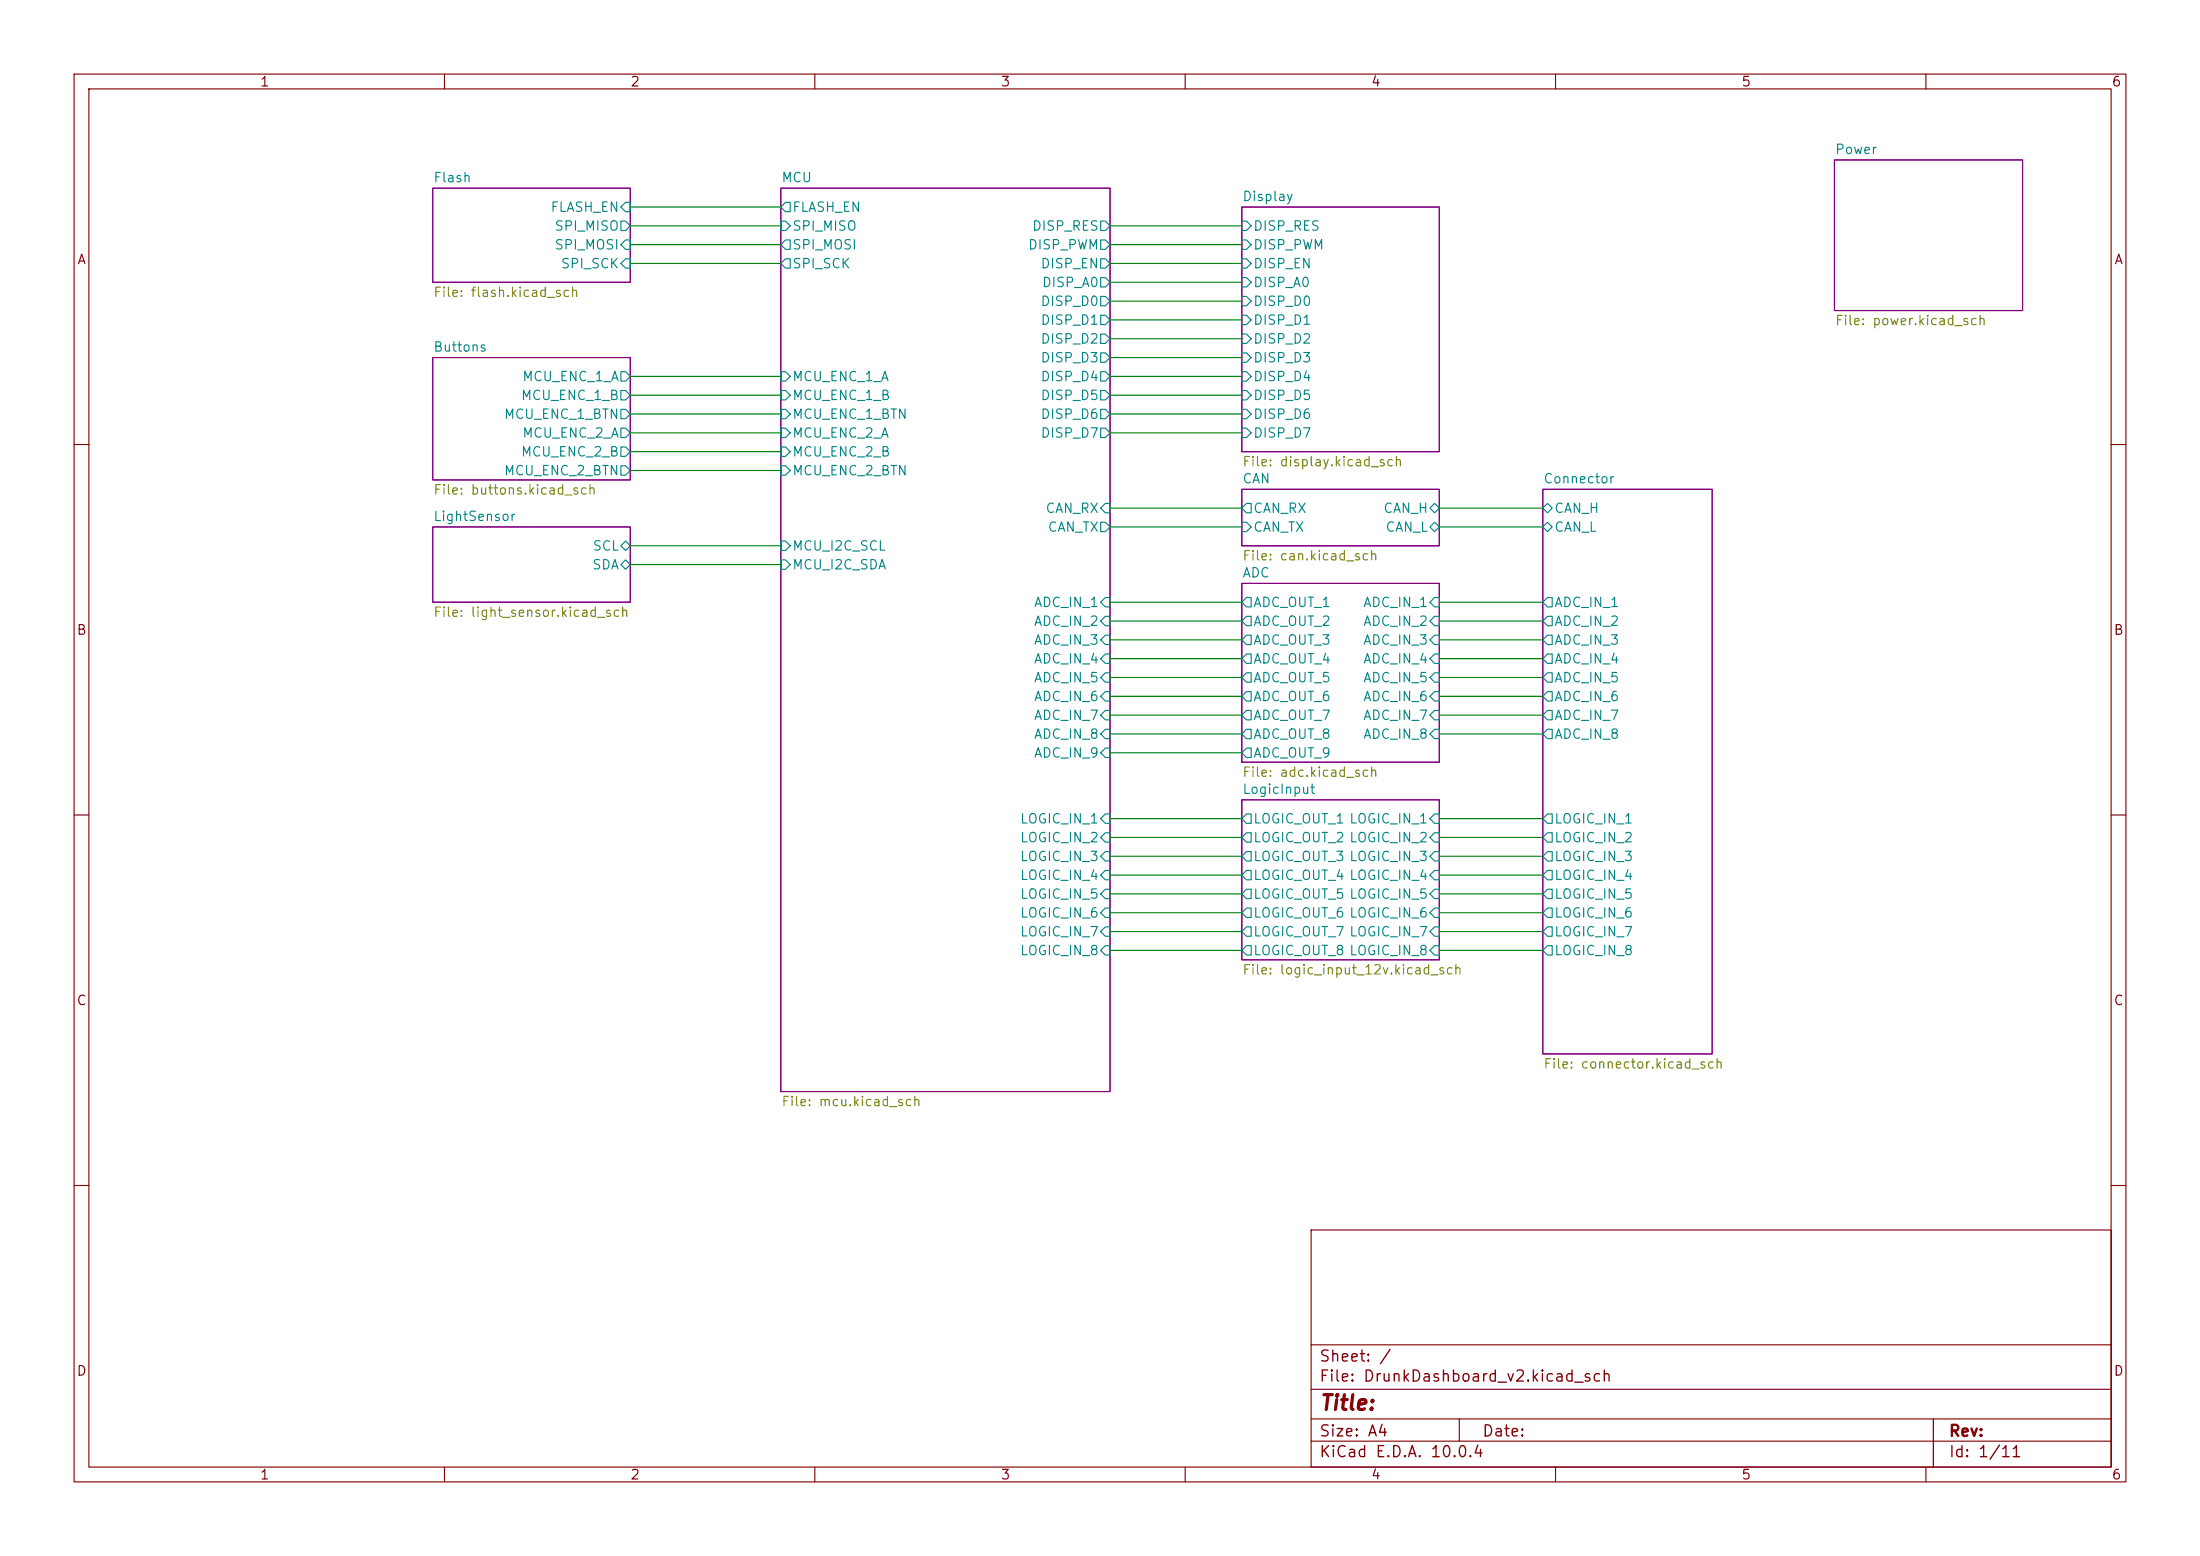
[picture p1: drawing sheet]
<svg xmlns="http://www.w3.org/2000/svg" width="297mm" height="210mm" viewBox="0 0 297 210" stroke-linecap="round" stroke-linejoin="round" font-family="sans-serif">
<g fill="none" stroke="#840000" stroke-width=".15">
<path d="M10 10h277v190h-277zM12 12h273v186h-273zM60 10v2M110 10v2M160 10v2M210 10v2M260 10v2M10 60h2M285 60h2M10 110h2M285 110h2M10 160h2"/>
<path d="M177 166h108v32h-108zM285 160h2M60 198v2M110 198v2M160 198v2M177 194.5h108M177 191.5h108M177 187.5h108M177 181.5h108M197 191.5v3M210 198v2M260 198v2"/>
<path d="M261 191.5v6.5"/>
</g>
<path d="M58.4 25.4h26.7v12.7h-26.7zM105.4 25.4h44.5v121.9h-44.5zM167.6 27.9h26.7v33.1h-26.7zM247.6 21.6h25.4v20.3h-25.4zM58.4 48.3h26.7v16.5h-26.7zM58.4 71.1h26.7v10.2h-26.7zM167.6 78.7h26.7v24.2h-26.7zM167.6 66h26.7v7.7h-26.7zM208.3 66h22.8v76.2h-22.8zM167.6 108h26.7v21.5h-26.7z" fill="none" stroke="#840084" stroke-width=".15"/>
<g fill="none" stroke="#008484" stroke-width=".15">
<path d="M83.8 29.8h.7l.6 .7-.6 .6h-.7zM84.5 27.3h.6v1.3h-.6l-.7-.7zM84.5 32.4h.6v1.3h-.6l-.7-.7zM84.5 34.9h.6v1.3h-.6l-.7-.6zM105.4 29.8h.6l.7 .7-.7 .6h-.6zM106 27.3h.7v1.3h-.7l-.6-.7zM106 32.4h.7v1.3h-.7l-.6-.7zM106 34.9h.7v1.3h-.7l-.6-.6zM148.6 37.5h.6l.7 .6-.7 .6h-.6zM148.6 34.9h.6l.7 .7-.7 .6h-.6zM148.6 32.4h.6l.7 .6-.7 .7h-.6zM148.6 29.8h.6l.7 .7-.7 .6h-.6z"/>
<path d="M167.6 37.5h.7l.6 .6-.6 .6h-.7zM167.6 34.9h.7l.6 .7-.6 .6h-.7zM167.6 32.4h.7l.6 .6-.6 .7h-.7zM167.6 29.8h.7l.6 .7-.6 .6h-.7zM83.8 50.2h.7l.6 .6-.6 .6h-.7zM83.8 52.7h.7l.6 .6-.6 .7h-.7zM83.8 55.2h.7l.6 .7-.6 .6h-.7zM83.8 57.8h.7l.6 .6-.6 .7h-.7zM105.4 50.2h.6l.7 .6-.7 .6h-.6zM105.4 52.7h.6l.7 .6-.7 .7h-.6zM105.4 55.2h.6l.7 .7-.7 .6h-.6zM105.4 57.8h.6l.7 .6-.7 .7h-.6z"/>
<path d="M148.6 40h.6l.7 .6-.7 .7h-.6zM148.6 42.5h.6l.7 .7-.7 .6h-.6zM148.6 45.1h.6l.7 .6-.7 .7h-.6zM148.6 47.6h.6l.7 .7-.7 .6h-.6zM148.6 50.2h.6l.7 .6-.7 .6h-.6zM148.6 52.7h.6l.7 .6-.7 .7h-.6zM148.6 55.2h.6l.7 .7-.7 .6h-.6zM148.6 57.8h.6l.7 .6-.7 .7h-.6zM167.6 40h.7l.6 .6-.6 .7h-.7zM167.6 42.5h.7l.6 .7-.6 .6h-.7zM167.6 45.1h.7l.6 .6-.6 .7h-.7zM167.6 47.6h.7l.6 .7-.6 .6h-.7z"/>
<path d="M167.6 50.2h.7l.6 .6-.6 .6h-.7zM167.6 52.7h.7l.6 .6-.6 .7h-.7zM167.6 55.2h.7l.6 .7-.6 .6h-.7zM167.6 57.8h.7l.6 .6-.6 .7h-.7zM83.8 73.7l.7-.7 .6 .7-.6 .6zM83.8 76.2l.7-.6 .6 .6-.6 .6zM83.8 60.3h.7l.6 .7-.6 .6h-.7zM83.8 62.9h.7l.6 .6-.6 .6h-.7zM105.4 73h.6l.7 .7-.7 .6h-.6zM105.4 75.6h.6l.7 .6-.7 .6h-.6zM105.4 60.3h.6l.7 .7-.7 .6h-.6zM105.4 62.9h.6l.7 .6-.7 .6h-.6z"/>
<path d="M148.6 70.5h.6l.7 .6-.7 .7h-.6zM149.2 67.9h.7v1.3h-.7l-.6-.6zM167.6 70.5h.7l.6 .6-.6 .7h-.7zM168.3 67.9h.6v1.3h-.6l-.7-.6zM193 68.6l.7-.7 .6 .7-.6 .6zM193 71.1l.7-.6 .6 .6-.6 .7zM208.3 68.6l.6-.7 .6 .7-.6 .6zM208.3 71.1l.6-.6 .6 .6-.6 .7zM149.2 80.6h.7v1.3h-.7l-.6-.6zM149.2 83.2h.7v1.3h-.7l-.6-.7zM149.2 85.7h.7v1.3h-.7l-.6-.6zM149.2 88.3h.7v1.2h-.7l-.6-.6z"/>
<path d="M149.2 90.8h.7v1.3h-.7l-.6-.7zM149.2 93.3h.7v1.3h-.7l-.6-.6zM149.2 95.9h.7v1.3h-.7l-.6-.7zM149.2 98.4h.7v1.3h-.7l-.6-.6zM168.3 80.6h.6v1.3h-.6l-.7-.6zM168.3 83.2h.6v1.3h-.6l-.7-.7zM168.3 85.7h.6v1.3h-.6l-.7-.6zM168.3 88.3h.6v1.2h-.6l-.7-.6zM168.3 90.8h.6v1.3h-.6l-.7-.7zM168.3 93.3h.6v1.3h-.6l-.7-.6zM168.3 95.9h.6v1.3h-.6l-.7-.7zM168.3 98.4h.6v1.3h-.6l-.7-.6z"/>
<path d="M193.7 80.6h.6v1.3h-.6l-.7-.6zM193.7 83.2h.6v1.3h-.6l-.7-.7zM193.7 85.7h.6v1.3h-.6l-.7-.6zM193.7 88.3h.6v1.2h-.6l-.7-.6zM193.7 90.8h.6v1.3h-.6l-.7-.7zM193.7 93.3h.6v1.3h-.6l-.7-.6zM193.7 95.9h.6v1.3h-.6l-.7-.7zM193.7 98.4h.6v1.3h-.6l-.7-.6zM208.9 80.6h.6v1.3h-.6l-.6-.6zM208.9 83.2h.6v1.3h-.6l-.6-.7zM208.9 85.7h.6v1.3h-.6l-.6-.6zM208.9 88.3h.6v1.2h-.6l-.6-.6z"/>
<path d="M208.9 90.8h.6v1.3h-.6l-.6-.7zM208.9 93.3h.6v1.3h-.6l-.6-.6zM208.9 95.9h.6v1.3h-.6l-.6-.7zM208.9 98.4h.6v1.3h-.6l-.6-.6zM149.2 109.9h.7v1.2h-.7l-.6-.6zM149.2 112.4h.7v1.3h-.7l-.6-.7zM149.2 114.9h.7v1.3h-.7l-.6-.6zM149.2 117.5h.7v1.2h-.7l-.6-.6zM149.2 101h.7v1.2h-.7l-.6-.6zM168.3 109.9h.6v1.2h-.6l-.7-.6zM168.3 112.4h.6v1.3h-.6l-.7-.7zM168.3 117.5h.6v1.2h-.6l-.7-.6z"/>
<path d="M168.3 114.9h.6v1.3h-.6l-.7-.6zM168.3 101h.6v1.2h-.6l-.7-.6zM193.7 109.9h.6v1.2h-.6l-.7-.6zM193.7 112.4h.6v1.3h-.6l-.7-.7zM193.7 114.9h.6v1.3h-.6l-.7-.6zM193.7 117.5h.6v1.2h-.6l-.7-.6zM208.9 109.9h.6v1.2h-.6l-.6-.6zM208.9 112.4h.6v1.3h-.6l-.6-.7zM208.9 114.9h.6v1.3h-.6l-.6-.6zM208.9 117.5h.6v1.2h-.6l-.6-.6zM149.2 120h.7v1.3h-.7l-.6-.6zM149.2 122.6h.7v1.2h-.7l-.6-.6z"/>
<path d="M149.2 125.1h.7v1.3h-.7l-.6-.7zM149.2 127.6h.7v1.3h-.7l-.6-.6zM168.3 120h.6v1.3h-.6l-.7-.6zM168.3 122.6h.6v1.2h-.6l-.7-.6zM168.3 125.1h.6v1.3h-.6l-.7-.7zM168.3 127.6h.6v1.3h-.6l-.7-.6zM193.7 120h.6v1.3h-.6l-.7-.6zM193.7 122.6h.6v1.2h-.6l-.7-.6zM193.7 125.1h.6v1.3h-.6l-.7-.7zM193.7 127.6h.6v1.3h-.6l-.7-.6zM208.9 120h.6v1.3h-.6l-.6-.6zM208.9 122.6h.6v1.2h-.6l-.6-.6z"/>
<path d="M208.9 125.1h.6v1.3h-.6l-.6-.7zM208.9 127.6h.6v1.3h-.6l-.6-.6z"/>
</g>
<g fill="none" stroke="#008400" stroke-width=".15">
<path d="M85.1 35.6h20.3M85.1 30.5h20.3M85.1 33h20.3M85.1 27.9h20.3M149.9 38.1h17.7M149.9 35.6h17.7M149.9 30.5h17.7M149.9 33h17.7M85.1 53.3h20.3M85.1 55.9h20.3M85.1 58.4h20.3M85.1 50.8h20.3"/>
<path d="M149.9 53.3h17.7M149.9 55.9h17.7M149.9 58.4h17.7M149.9 48.3h17.7M149.9 50.8h17.7M149.9 45.7h17.7M149.9 40.6h17.7M149.9 43.2h17.7M85.1 61h20.3M85.1 73.7h20.3M85.1 76.2h20.3M85.1 63.5h20.3"/>
<path d="M149.9 71.1h17.7M149.9 68.6h17.7M194.3 71.1h14M194.3 68.6h14M149.9 96.5h17.7M149.9 91.4h17.7M149.9 88.9h17.7M149.9 94h17.7M149.9 86.4h17.7M149.9 99.1h17.7M149.9 83.8h17.7M149.9 81.3h17.7"/>
<path d="M194.3 96.5h14M194.3 91.4h14M194.3 88.9h14M194.3 94h14M194.3 86.4h14M194.3 99.1h14M194.3 83.8h14M194.3 81.3h14M149.9 118.1h17.7M149.9 110.5h17.7M149.9 113h17.7M149.9 115.6h17.7"/>
<path d="M149.9 101.6h17.7M194.3 118.1h14M194.3 110.5h14M194.3 113h14M194.3 115.6h14M149.9 125.7h17.7M149.9 128.3h17.7M149.9 120.7h17.7M149.9 123.2h17.7M194.3 125.7h14M194.3 128.3h14M194.3 120.7h14"/>
<path d="M194.3 123.2h14"/>
</g>
<text font-size="2" fill="#840000" x="178" y="190.8">Title:</text>
<g font-size="1.5" fill="#840000">
<text x="178" y="184.2">Sheet: /</text>
<text x="178" y="186.9">File: DrunkDashboard_v2.kicad_sch</text>
<text x="178" y="197.1">KiCad E.D.A. 10.0.4</text>
<text x="178" y="194.3">Size: A4</text>
<text x="200" y="194.3">Date:</text>
<text x="263" y="194.3">Rev:</text>
<text x="263" y="197.1">Id: 1/11</text>
</g>
<g font-size="1.3" fill="#840000">
<text x="35" y="12">1</text>
<text x="85" y="12">2</text>
<text x="135" y="12">3</text>
<text x="185" y="12">4</text>
<text x="235" y="12">5</text>
<text x="285" y="12">6</text>
<text x="10.3" y="36">A</text>
<text x="285.3" y="36">A</text>
<text x="10.3" y="86">B</text>
<text x="285.3" y="86">B</text>
<text x="10.3" y="136">C</text>
<text x="285.3" y="136">C</text>
<text x="10.3" y="186">D</text>
<text x="285.3" y="186">D</text>
<text x="35" y="200">1</text>
<text x="85" y="200">2</text>
<text x="135" y="200">3</text>
<text x="185" y="200">4</text>
<text x="235" y="200">5</text>
<text x="285" y="200">6</text>
</g>
<g font-size="1.3" fill="#008484">
<text x="247.6" y="21.1">Power</text>
<text x="58.4" y="24.9">Flash</text>
<text x="74.2" y="28.9">FLASH_EN</text>
<text x="105.4" y="24.9">MCU</text>
<text x="106.9" y="28.9">FLASH_EN</text>
<text x="167.6" y="27.5">Display</text>
<text x="74.8" y="31.5">SPI_MISO</text>
<text x="74.8" y="34">SPI_MOSI</text>
<text x="106.9" y="31.5">SPI_MISO</text>
<text x="106.9" y="34">SPI_MOSI</text>
<text x="138.7" y="34">DISP_PWM</text>
<text x="139.2" y="31.5">DISP_RES</text>
<text x="169.1" y="34">DISP_PWM</text>
<text x="169.1" y="31.5">DISP_RES</text>
<text x="75.6" y="36.5">SPI_SCK</text>
<text x="106.9" y="36.5">SPI_SCK</text>
<text x="140.4" y="41.6">DISP_D0</text>
<text x="140.4" y="36.5">DISP_EN</text>
<text x="140.6" y="39.1">DISP_A0</text>
<text x="169.1" y="39.1">DISP_A0</text>
<text x="169.1" y="41.6">DISP_D0</text>
<text x="169.1" y="36.5">DISP_EN</text>
<text x="58.4" y="47.8">Buttons</text>
<text x="140.4" y="44.2">DISP_D1</text>
<text x="140.4" y="46.7">DISP_D2</text>
<text x="169.1" y="44.2">DISP_D1</text>
<text x="169.1" y="46.7">DISP_D2</text>
<text x="70.4" y="51.8">MCU_ENC_1_A</text>
<text x="106.9" y="51.8">MCU_ENC_1_A</text>
<text x="140.4" y="49.2">DISP_D3</text>
<text x="140.4" y="51.8">DISP_D4</text>
<text x="169.1" y="49.2">DISP_D3</text>
<text x="169.1" y="51.8">DISP_D4</text>
<text x="67.9" y="56.9">MCU_ENC_1_BTN</text>
<text x="70.2" y="54.3">MCU_ENC_1_B</text>
<text x="70.4" y="59.4">MCU_ENC_2_A</text>
<text x="106.9" y="54.3">MCU_ENC_1_B</text>
<text x="106.9" y="56.9">MCU_ENC_1_BTN</text>
<text x="106.9" y="59.4">MCU_ENC_2_A</text>
<text x="140.4" y="54.3">DISP_D5</text>
<text x="140.4" y="56.9">DISP_D6</text>
<text x="140.4" y="59.4">DISP_D7</text>
<text x="169.1" y="54.3">DISP_D5</text>
<text x="169.1" y="56.9">DISP_D6</text>
<text x="169.1" y="59.4">DISP_D7</text>
<text x="67.9" y="64.5">MCU_ENC_2_BTN</text>
<text x="70.2" y="61.9">MCU_ENC_2_B</text>
<text x="106.9" y="61.9">MCU_ENC_2_B</text>
<text x="106.9" y="64.5">MCU_ENC_2_BTN</text>
<text x="167.6" y="65.6">CAN</text>
<text x="208.3" y="65.6">Connector</text>
<text x="58.4" y="70.6">LightSensor</text>
<text x="141.1" y="69.6">CAN_RX</text>
<text x="169.1" y="69.6">CAN_RX</text>
<text x="186.7" y="69.6">CAN_H</text>
<text x="209.7" y="69.6">CAN_H</text>
<text x="79.9" y="77.2">SDA</text>
<text x="79.9" y="74.6">SCL</text>
<text x="106.9" y="74.6">MCU_I2C_SCL</text>
<text x="106.9" y="77.2">MCU_I2C_SDA</text>
<text x="141.4" y="72.1">CAN_TX</text>
<text x="169.1" y="72.1">CAN_TX</text>
<text x="187" y="72.1">CAN_L</text>
<text x="209.7" y="72.1">CAN_L</text>
<text x="139.5" y="82.3">ADC_IN_1</text>
<text x="167.6" y="78.3">ADC</text>
<text x="169.1" y="82.3">ADC_OUT_1</text>
<text x="183.9" y="82.3">ADC_IN_1</text>
<text x="209.7" y="82.3">ADC_IN_1</text>
<text x="139.5" y="84.8">ADC_IN_2</text>
<text x="139.5" y="87.3">ADC_IN_3</text>
<text x="139.5" y="89.9">ADC_IN_4</text>
<text x="169.1" y="84.8">ADC_OUT_2</text>
<text x="169.1" y="87.3">ADC_OUT_3</text>
<text x="169.1" y="89.9">ADC_OUT_4</text>
<text x="183.9" y="84.8">ADC_IN_2</text>
<text x="183.9" y="87.3">ADC_IN_3</text>
<text x="183.9" y="89.9">ADC_IN_4</text>
<text x="209.7" y="84.8">ADC_IN_2</text>
<text x="209.7" y="87.3">ADC_IN_3</text>
<text x="209.7" y="89.9">ADC_IN_4</text>
<text x="139.5" y="92.4">ADC_IN_5</text>
<text x="139.5" y="95">ADC_IN_6</text>
<text x="169.1" y="92.4">ADC_OUT_5</text>
<text x="169.1" y="95">ADC_OUT_6</text>
<text x="183.9" y="92.4">ADC_IN_5</text>
<text x="183.9" y="95">ADC_IN_6</text>
<text x="209.7" y="92.4">ADC_IN_5</text>
<text x="209.7" y="95">ADC_IN_6</text>
<text x="139.5" y="97.5">ADC_IN_7</text>
<text x="139.5" y="100">ADC_IN_8</text>
<text x="169.1" y="97.5">ADC_OUT_7</text>
<text x="169.1" y="100">ADC_OUT_8</text>
<text x="183.9" y="97.5">ADC_IN_7</text>
<text x="183.9" y="100">ADC_IN_8</text>
<text x="209.7" y="97.5">ADC_IN_7</text>
<text x="209.7" y="100">ADC_IN_8</text>
<text x="139.5" y="102.6">ADC_IN_9</text>
<text x="167.6" y="107.5">LogicInput</text>
<text x="169.1" y="102.6">ADC_OUT_9</text>
<text x="137.6" y="111.5">LOGIC_IN_1</text>
<text x="169.1" y="111.5">LOGIC_OUT_1 LOGIC_IN_1</text>
<text x="209.7" y="111.5">LOGIC_IN_1</text>
<text x="137.6" y="114">LOGIC_IN_2</text>
<text x="137.6" y="116.5">LOGIC_IN_3</text>
<text x="137.6" y="119.1">LOGIC_IN_4</text>
<text x="169.1" y="114">LOGIC_OUT_2 LOGIC_IN_2</text>
<text x="169.1" y="119.1">LOGIC_OUT_4 LOGIC_IN_4</text>
<text x="169.1" y="116.5">LOGIC_OUT_3 LOGIC_IN_3</text>
<text x="209.7" y="114">LOGIC_IN_2</text>
<text x="209.7" y="116.5">LOGIC_IN_3</text>
<text x="209.7" y="119.1">LOGIC_IN_4</text>
<text x="137.6" y="121.6">LOGIC_IN_5</text>
<text x="137.6" y="124.2">LOGIC_IN_6</text>
<text x="169.1" y="121.6">LOGIC_OUT_5 LOGIC_IN_5</text>
<text x="169.1" y="124.2">LOGIC_OUT_6 LOGIC_IN_6</text>
<text x="209.7" y="121.6">LOGIC_IN_5</text>
<text x="209.7" y="124.2">LOGIC_IN_6</text>
<text x="137.6" y="126.7">LOGIC_IN_7</text>
<text x="137.6" y="129.2">LOGIC_IN_8</text>
<text x="169.1" y="126.7">LOGIC_OUT_7 LOGIC_IN_7</text>
<text x="169.1" y="129.2">LOGIC_OUT_8 LOGIC_IN_8</text>
<text x="209.7" y="126.7">LOGIC_IN_7</text>
<text x="209.7" y="129.2">LOGIC_IN_8</text>
</g>
<g font-size="1.3" fill="#848400">
<text x="58.4" y="40.4">File: flash.kicad_sch</text>
<text x="247.6" y="44.2">File: power.kicad_sch</text>
<text x="167.6" y="63.3">File: display.kicad_sch</text>
<text x="58.4" y="67.1">File: buttons.kicad_sch</text>
<text x="167.6" y="76">File: can.kicad_sch</text>
<text x="58.4" y="83.6">File: light_sensor.kicad_sch</text>
<text x="167.6" y="105.2">File: adc.kicad_sch</text>
<text x="167.6" y="131.8">File: logic_input_12v.kicad_sch</text>
<text x="105.4" y="149.6">File: mcu.kicad_sch</text>
<text x="208.3" y="144.5">File: connector.kicad_sch</text>
</g>
</svg>
